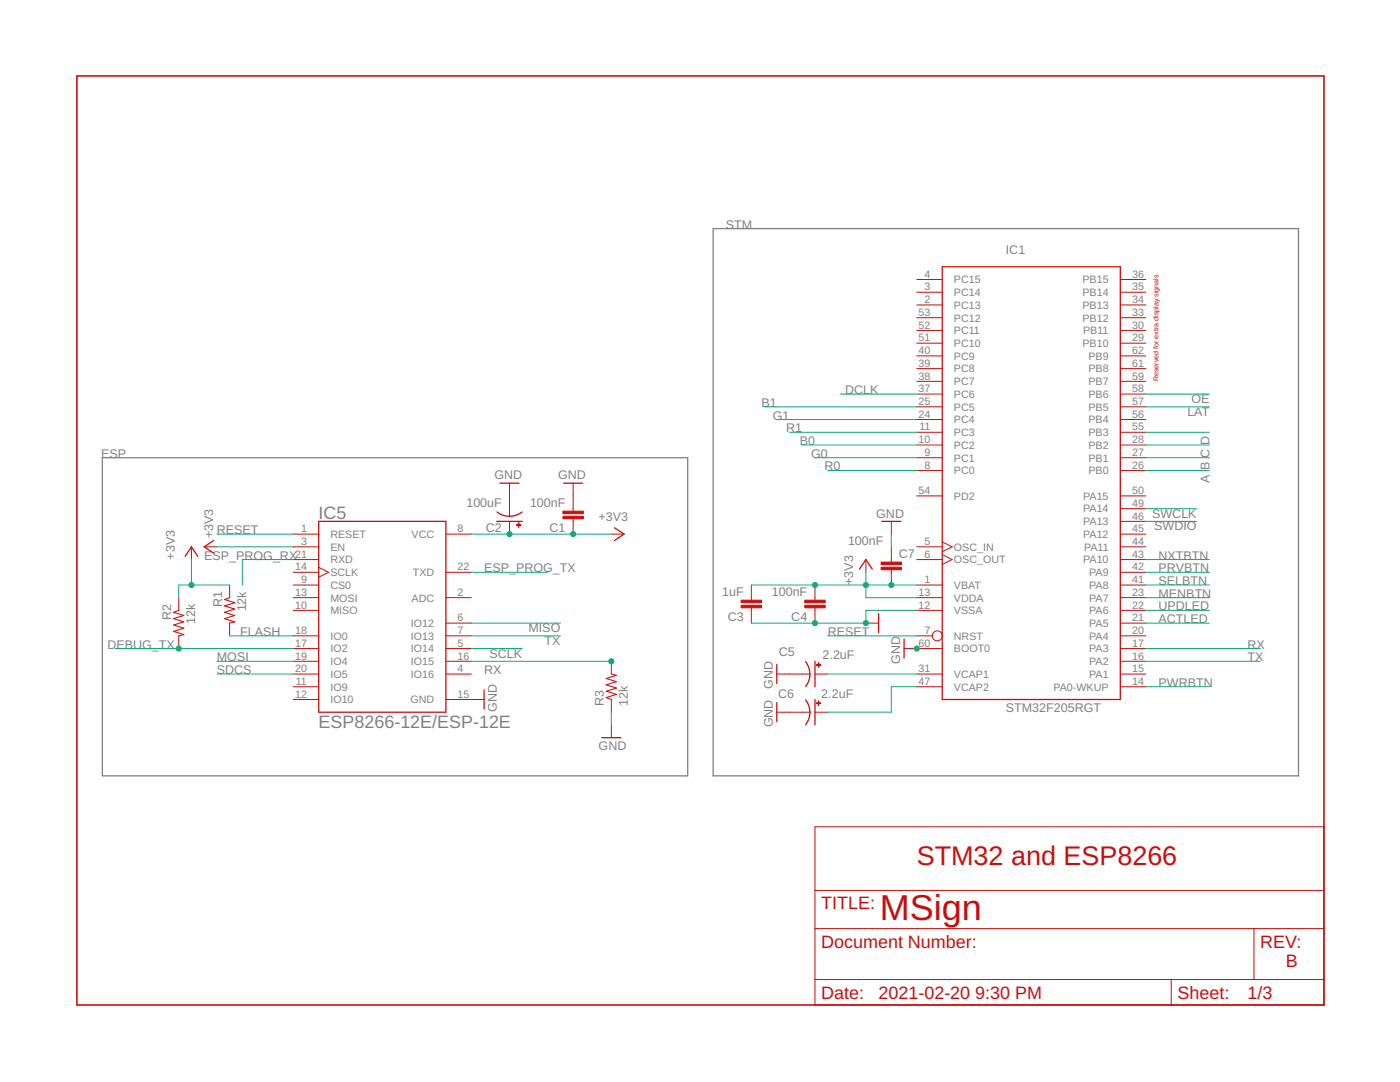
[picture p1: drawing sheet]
<svg xmlns="http://www.w3.org/2000/svg" width="279mm" height="216mm" viewBox="0 0 279 216" stroke-linecap="round" stroke-linejoin="round" font-family="sans-serif">
<path d="M142.3 45.6h116.8v109.2h-116.8zM20.4 91.3h116.8v63.5h-116.8z" fill="none" stroke="#808080" stroke-width=".25"/>
<g fill="none" stroke="#c90d0c" stroke-width=".2">
<path d="M183 58.3h5M183 55.8h5M223.6 58.3h5.1M223.6 55.8h5.1M183 78.6h5M183 76.1h5M183 73.6h5M183 71h5M183 68.5h5M183 65.9h5M183 63.4h5M183 60.9h5"/>
<path d="M223.6 78.6h5.1M223.6 76.1h5.1M223.6 73.6h5.1M223.6 71h5.1M223.6 68.5h5.1M223.6 65.9h5.1M223.6 63.4h5.1M223.6 60.9h5.1M101.7 96.4v6.6M114.4 96.4v5.6M183 93.9h5M183 99h5"/>
<path d="M183 91.3h5M183 88.8h5M183 86.3h5M183 83.7h5M183 81.2h5M223.6 93.9h5.1M223.6 99h5.1M223.6 91.3h5.1M223.6 88.8h5.1M223.6 86.3h5.1M223.6 83.7h5.1M223.6 81.2h5.1"/>
<path d="M35.7 119.3v2.5M38.2 109.1v2.6M40.7 109.1h2.6M45.8 116.7v2.6M58.5 119.3h5.1M58.5 114.2h5.1M58.5 111.7h5.1M58.5 109.1h5.1M58.5 116.7h5.1M58.5 106.6h5.1M63.6 113.2l2 1-2 1M89 119.3h5.1"/>
<path d="M89 114.2h5.1M89 106.6h5.1M101.7 104v2.6M114.4 103.5v3.1M122 106.6h2.5M149.9 116.7v3.1M162.6 116.7v3.1M172.8 111.7v2.5M177.9 104v2.6M177.9 109.1v3.1M177.9 113.7v3M183 119.3h5"/>
<path d="M183 111.7h5M183 109.1h5M183 116.7h5M188 108.1l2 1-2 1M188 110.7l2 1-2 .9M223.6 119.3h5.1M223.6 114.2h5.1M223.6 111.7h5.1M223.6 104h5.1M223.6 101.5h5.1M223.6 109.1h5.1M223.6 116.7h5.1"/>
<path d="M223.6 106.6h5.1M35.7 126.9v2.5M45.8 124.3v2.6M58.5 137h5.1M58.5 134.5h5.1M58.5 132h5.1M58.5 129.4h5.1M58.5 126.9h5.1M58.5 121.8h5.1M58.5 139.6h5.1M89 134.5h5.1M89 132h5.1"/>
<path d="M89 129.4h5.1M89 126.9h5.1M89 124.3h5.1M89 139.6h7.6M122 132v2.5M122 139.6v2.5M149.9 121.3v3M155 134.5h6.6M162.6 134.5h2.6M162.6 121.3v3M172.8 124.3h2.5M180.4 129.4h7.6"/>
<path d="M183 137h5M183 134.5h5M183 126.9h3.1M183 121.8h5M223.6 137h5.1M223.6 134.5h5.1M223.6 132h5.1M223.6 129.4h5.1M223.6 126.9h5.1M223.6 124.3h5.1M223.6 121.8h5.1M122 144.7v2.5"/>
<path d="M155 142.1h6.6M162.6 142.1h2.6M162.6 165h101.6v35.5h-101.6zM162.6 177.7h101.6M162.6 185.3h101.6M162.6 195.5h101.6M233.7 195.5v5M250.3 185.3v10.2"/>
<circle cx="187" cy="126.9" r=".99"/>
</g>
<g fill="none" stroke="#c90d0c" stroke-width=".25">
<path d="M188 53.2h35.6v86.4h-35.6zM99.8 96.4h3.8M112.5 96.4h3.8M36.9 111l1.3-1.9 1.3 1.9M42.7 107.8l-2 1.3 2 1.3M63.6 104h25.4v38.1h-25.4zM99.1 104h5.1M99.2 102.2a4 4 0 0 0 5 0M122.6 105.3l1.9 1.3-1.9 1.2M171.5 113.6l1.3-1.9 1.3 1.9M176 104h3.8M96.6 137.7v3.8"/>
<path d="M155 132.6v3.8M160.8 139.7a4 4 0 0 1 0 4.9M160.8 132a4 4 0 0 1 0 5M162.6 132v5M162.6 139.6v5.1M175.3 122.4v3.8M180.4 127.5v3.8M120.1 147.2h3.8M155 140.2v3.8"/>
</g>
<g fill="#c90d0c" stroke="#c90d0c" stroke-width=".2">
<path d="M163.3 139.9h.1v.9h-.1z"/>
<path d="M162.9 140.3h.9v.1h-.9z"/>
<path d="M163.3 132.2h.1v.9h-.1z"/>
<path d="M162.9 132.6h.9v.2h-.9z"/>
<path d="M160.6 119.8h4.1v.5h-4.1z"/>
<path d="M160.6 120.8h4.1v.5h-4.1z"/>
<path d="M147.9 119.8h4.1v.5h-4.1z"/>
<path d="M147.9 120.8h4.1v.5h-4.1z"/>
<path d="M175.9 113.2h4v.5h-4z"/>
<path d="M175.9 112.2h4v.5h-4z"/>
<path d="M103.1 104.7h.8v.1h-.8z"/>
<path d="M103.4 104.3h.2v.9h-.2z"/>
<path d="M112.4 102h4v.5h-4z"/>
<path d="M112.4 103h4v.5h-4z"/>
</g>
<path d="M15.3 15.2h248.9v185.3h-248.9z" fill="none" stroke="#c90d0c" stroke-width=".32"/>
<path d="M45.8 119.3l-1 .3 2 .7-2 .6 2 .6-2 .7 2 .6-2 .6 2 .7-1 .2M35.7 121.8l-1.1 .4 2.1 .6-2.1 .6 2.1 .7-2.1 .6 2.1 .6-2.1 .7 2.1 .6-1 .3M122 134.5l1 .2-2 .7 2 .6-2 .7 2 .6-2 .6 2 .7-2 .6 1 .4" fill="none" stroke="#c90d0c" stroke-width=".21"/>
<g fill="none" stroke="#0dab76" stroke-width=".2">
<path d="M167.7 78.6h15.3M228.7 78.6h12.7M152.5 81.2h30.5M155 83.7h28M157.6 86.3h25.4M160.1 88.8h22.9M162.6 91.3h20.4M165.2 93.9h17.8M228.7 93.9h12.7M228.7 91.3h12.7M228.7 88.8h12.7M228.7 86.3h12.7"/>
<path d="M228.7 81.2h12.7M38.2 111.7v5M43.3 109.1h15.2M43.3 106.6h15.2M45.8 116.7h-10.1v2.6M58.5 111.7h-10.1v5M94.1 106.6h27.9M94.1 114.2h15.2M149.9 116.7h33.1M172.8 114.2v5.1h10.2M177.9 106.6v2.5M228.7 116.7h12.7"/>
<path d="M228.7 119.3h12.7M228.7 104h10.1M228.7 101.5h10.1M228.7 111.7h12.7M228.7 114.2h12.7M23 129.4h35.5M43.3 132h15.2M43.3 134.5h15.2M45.8 126.9h12.7M94.1 124.3h17.7M94.1 126.9h17.7M94.1 132h27.9"/>
<path d="M94.1 129.4h10.1M165.2 126.9h17.8M165.2 134.5h17.8M183 121.8h-10.2v2.5h-22.9M183 137h-5.1v5.1h-12.7M228.7 121.8h12.7M228.7 124.3h12.7M228.7 132h22.8M228.7 129.4h22.8M228.7 137h12.7M122 142.1v2.6"/>
</g>
<g fill="#0dab76" stroke="#0dab76" stroke-width=".2">
<circle cx="183" cy="129.4" r=".51"/>
<circle cx="162.6" cy="124.3" r=".51"/>
<circle cx="172.8" cy="124.3" r=".51"/>
<circle cx="162.6" cy="116.7" r=".51"/>
<circle cx="177.9" cy="116.7" r=".51"/>
<circle cx="172.8" cy="116.7" r=".51"/>
<circle cx="101.7" cy="106.6" r=".51"/>
<circle cx="114.4" cy="106.6" r=".51"/>
<circle cx="38.2" cy="116.7" r=".51"/>
<circle cx="122" cy="132" r=".51"/>
<circle cx="35.7" cy="129.4" r=".51"/>
</g>
<text font-size="7.2" fill="#c90d0c" x="175.6" y="183.5">MSign</text>
<text font-size="5.4" fill="#c90d0c" x="183" y="172.6">STM32 and ESP8266</text>
<g font-size="3.6" fill="#808080">
<text x="63.6" y="103.5">IC5</text>
<text x="63.6" y="145.2">ESP8266-12E/ESP-12E</text>
</g>
<g font-size="3.6" fill="#c90d0c">
<text x="163.9" y="181.5">TITLE:</text>
<text x="163.9" y="189.1">Document Number:</text>
<text x="251.5" y="189.1">REV:</text>
<text x="256.6" y="192.9">B</text>
<text x="163.9" y="199.3">Date:</text>
<text x="175.3" y="199.3">2021-02-20</text>
<text x="194.6" y="199.3">9:30 PM</text>
<text x="235" y="199.3">Sheet:</text>
<text x="249" y="199.3">1/3</text>
</g>
<g font-size="2.5" fill="#808080">
<text x="144.9" y="45.6">STM</text>
<text x="200.7" y="50.7">IC1</text>
<text x="152" y="81.2">B1</text>
<text x="154.2" y="83.7">G1</text>
<text x="168.7" y="78.6">DCLK</text>
<text x="237" y="83">LAT</text>
<text x="237.8" y="80.4">OE</text>
<text x="156.9" y="86.3">R1</text>
<text x="159.6" y="88.8">B0</text>
<text x="20.2" y="91.3">ESP</text>
<text x="98.7" y="95.6">GND</text>
<text x="111.4" y="95.6">GND</text>
<text x="161.9" y="91.3">G0</text>
<text x="164.5" y="93.9">R0</text>
<text x="93.1" y="101.1">100uF</text>
<text x="105.8" y="101.1">100nF</text>
<text x="241.4" y="96.4" transform="rotate(-90 241.4 96.4)">A B C D</text>
<text x="42.5" y="107.4" transform="rotate(-90 42.5 107.4)">+3V3</text>
<text x="43.3" y="106.6">RESET</text>
<text x="97" y="106.2">C2</text>
<text x="109.7" y="106.2">C1</text>
<text x="119.5" y="104">+3V3</text>
<text x="174.9" y="103.3">GND</text>
<text x="229.9" y="103.3">SWCLK</text>
<text x="230.4" y="105.8">SWDIO</text>
<text x="34.9" y="111.6" transform="rotate(-90 34.9 111.6)">+3V3</text>
<text x="40.7" y="111.6">ESP_PROG_RX</text>
<text x="169.2" y="108.7">100nF</text>
<text x="179.4" y="111.3">C7</text>
<text x="231.2" y="111.6">NXTBTN</text>
<text x="96.6" y="114.2">ESP_PROG_TX</text>
<text x="144.1" y="118.9">1uF</text>
<text x="154" y="118.9">100nF</text>
<text x="170.3" y="116.7" transform="rotate(-90 170.3 116.7)">+3V3</text>
<text x="231.2" y="114.2">PRVBTN</text>
<text x="231.2" y="116.7">SELBTN</text>
<text x="231.2" y="119.3">MENBTN</text>
<text x="34.2" y="123.7" transform="rotate(-90 34.2 123.7)">R2</text>
<text x="39" y="124.6" transform="rotate(-90 39 124.6)">12k</text>
<text x="44.3" y="121.2" transform="rotate(-90 44.3 121.2)">R1</text>
<text x="49.1" y="122" transform="rotate(-90 49.1 122)">12k</text>
<text x="145.2" y="124">C3</text>
<text x="157.9" y="124">C4</text>
<text x="231.2" y="121.8">UPDLED</text>
<text x="231.2" y="124.3">ACTLED</text>
<text x="21.4" y="129.4">DEBUG_TX</text>
<text x="43.3" y="132">MOSI</text>
<text x="47.9" y="126.9">FLASH</text>
<text x="97.7" y="131.2">SCLK</text>
<text x="105.5" y="126.1">MISO</text>
<text x="108.7" y="128.7">TX</text>
<text x="155.4" y="130.9">C5</text>
<text x="164.2" y="131.6">2.2uF</text>
<text x="165.2" y="126.9">RESET</text>
<text x="249" y="132">TX</text>
<text x="249" y="129.4">RX</text>
<text x="43.3" y="134.5">SDCS</text>
<text x="96.6" y="134.5">RX</text>
<text x="154.3" y="137.5" transform="rotate(-90 154.3 137.5)">GND</text>
<text x="179.7" y="132.4" transform="rotate(-90 179.7 132.4)">GND</text>
<text x="231.2" y="137">PWRBTN</text>
<text x="99.2" y="142.1" transform="rotate(-90 99.2 142.1)">GND</text>
<text x="120.5" y="140.8" transform="rotate(-90 120.5 140.8)">R3</text>
<text x="125.3" y="140.8" transform="rotate(-90 125.3 140.8)">12k</text>
<text x="155.3" y="139.2">C6</text>
<text x="163.9" y="139.2">2.2uF</text>
<text x="200.7" y="142.1">STM32F205RGT</text>
<text x="119.5" y="149.7">GND</text>
<text x="154.3" y="145.1" transform="rotate(-90 154.3 145.1)">GND</text>
</g>
<g font-size="2.1" fill="#808080">
<text x="184.5" y="58">3</text>
<text x="184.5" y="55.4">4</text>
<text x="190.4" y="59.1">PC14</text>
<text x="190.4" y="56.5">PC15</text>
<text x="216" y="59.1">PB14</text>
<text x="216" y="56.5">PB15</text>
<text x="225.9" y="58">35</text>
<text x="225.9" y="55.4">36</text>
<text x="183.3" y="65.6">52</text>
<text x="183.3" y="63">53</text>
<text x="184.5" y="60.5">2</text>
<text x="190.4" y="61.6">PC13</text>
<text x="190.4" y="64.2">PC12</text>
<text x="216" y="64.2">PB12</text>
<text x="216" y="61.6">PB13</text>
<text x="225.9" y="65.6">30</text>
<text x="225.9" y="63">33</text>
<text x="225.9" y="60.5">34</text>
<text x="183.3" y="70.7">40</text>
<text x="183.3" y="68.1">51</text>
<text x="190.4" y="71.8">PC9</text>
<text x="190.4" y="69.2">PC10</text>
<text x="190.4" y="66.7">PC11</text>
<text x="216" y="69.2">PB10</text>
<text x="216.2" y="66.7">PB11</text>
<text x="217.2" y="71.8">PB9</text>
<text x="225.9" y="70.7">62</text>
<text x="225.9" y="68.1">29</text>
<text x="183.3" y="75.7">38</text>
<text x="183.3" y="73.2">39</text>
<text x="190.4" y="76.9">PC7</text>
<text x="190.4" y="74.3">PC8</text>
<text x="217.2" y="76.9">PB7</text>
<text x="217.2" y="74.3">PB8</text>
<text x="225.9" y="75.7">59</text>
<text x="225.9" y="73.2">61</text>
<text x="183.3" y="83.4">24</text>
<text x="183.3" y="80.8">25</text>
<text x="183.3" y="78.3">37</text>
<text x="190.4" y="81.9">PC5</text>
<text x="190.4" y="79.4">PC6</text>
<text x="217.2" y="81.9">PB5</text>
<text x="217.2" y="79.4">PB6</text>
<text x="225.9" y="83.4">56</text>
<text x="225.9" y="80.8">57</text>
<text x="225.9" y="78.3">58</text>
<text x="183.3" y="88.4">10</text>
<text x="183.5" y="85.9">11</text>
<text x="190.4" y="89.6">PC2</text>
<text x="190.4" y="87">PC3</text>
<text x="190.4" y="84.5">PC4</text>
<text x="217.2" y="89.6">PB2</text>
<text x="217.2" y="87">PB3</text>
<text x="217.2" y="84.5">PB4</text>
<text x="225.9" y="88.4">28</text>
<text x="225.9" y="85.9">55</text>
<text x="184.5" y="93.5">8</text>
<text x="184.5" y="91">9</text>
<text x="190.4" y="94.6">PC0</text>
<text x="190.4" y="92.1">PC1</text>
<text x="217.2" y="94.6">PB0</text>
<text x="217.2" y="92.1">PB1</text>
<text x="225.9" y="93.5">26</text>
<text x="225.9" y="91">27</text>
<text x="183.3" y="98.6">54</text>
<text x="190.4" y="99.7">PD2</text>
<text x="216.2" y="99.7">PA15</text>
<text x="225.9" y="101.1">49</text>
<text x="225.9" y="98.6">50</text>
<text x="60.1" y="106.2">1</text>
<text x="65.9" y="107.3">RESET</text>
<text x="82.1" y="107.3">VCC</text>
<text x="91.3" y="106.2">8</text>
<text x="216.2" y="104.8">PA13</text>
<text x="216.2" y="102.2">PA14</text>
<text x="216.2" y="107.3">PA12</text>
<text x="225.9" y="103.7">46</text>
<text x="225.9" y="106.2">45</text>
<text x="58.9" y="111.3">21</text>
<text x="58.9" y="113.8">14</text>
<text x="60.1" y="108.8">3</text>
<text x="65.9" y="112.4">RXD</text>
<text x="65.9" y="109.9">EN</text>
<text x="91.3" y="113.8">22</text>
<text x="184.5" y="108.8">5</text>
<text x="184.5" y="111.3">6</text>
<text x="190.4" y="109.9">OSC_IN</text>
<text x="190.4" y="112.4">OSC_OUT</text>
<text x="216.2" y="112.4">PA10</text>
<text x="216.3" y="109.9">PA11</text>
<text x="225.9" y="113.8">42</text>
<text x="225.9" y="111.3">43</text>
<text x="225.9" y="108.8">44</text>
<text x="58.9" y="118.9">13</text>
<text x="60.1" y="116.4">9</text>
<text x="65.9" y="117.5">CS0</text>
<text x="65.9" y="114.9">SCLK</text>
<text x="82.4" y="114.9">TXD</text>
<text x="91.3" y="118.9">2</text>
<text x="183.3" y="118.9">13</text>
<text x="184.5" y="116.4">1</text>
<text x="190.4" y="117.5">VBAT</text>
<text x="217.4" y="114.9">PA9</text>
<text x="217.4" y="117.5">PA8</text>
<text x="225.9" y="118.9">23</text>
<text x="225.9" y="116.4">41</text>
<text x="58.9" y="121.4">10</text>
<text x="65.9" y="122.6">MISO</text>
<text x="65.9" y="120">MOSI</text>
<text x="82" y="125.1">IO12</text>
<text x="82.1" y="120">ADC</text>
<text x="91.3" y="124">6</text>
<text x="183.3" y="121.4">12</text>
<text x="190.4" y="120">VDDA</text>
<text x="190.4" y="122.6">VSSA</text>
<text x="217.4" y="125.1">PA5</text>
<text x="217.4" y="122.6">PA6</text>
<text x="217.4" y="120">PA7</text>
<text x="225.9" y="124">21</text>
<text x="225.9" y="121.4">22</text>
<text x="58.9" y="129.1">17</text>
<text x="58.9" y="126.5">18</text>
<text x="58.9" y="131.6">19</text>
<text x="65.9" y="130.2">IO2</text>
<text x="65.9" y="127.6">IO0</text>
<text x="82" y="130.2">IO14</text>
<text x="82" y="127.6">IO13</text>
<text x="91.3" y="129.1">5</text>
<text x="91.3" y="126.5">7</text>
<text x="91.3" y="131.6">16</text>
<text x="183.3" y="129.1">60</text>
<text x="184.5" y="126.5">7</text>
<text x="190.4" y="130.2">BOOT0</text>
<text x="190.4" y="127.6">NRST</text>
<text x="217.4" y="130.2">PA3</text>
<text x="217.4" y="127.6">PA4</text>
<text x="225.9" y="131.6">16</text>
<text x="225.9" y="129.1">17</text>
<text x="225.9" y="126.5">20</text>
<text x="58.9" y="134.1">20</text>
<text x="59" y="136.7">11</text>
<text x="65.9" y="135.3">IO5</text>
<text x="65.9" y="132.7">IO4</text>
<text x="65.9" y="137.8">IO9</text>
<text x="82" y="135.3">IO16</text>
<text x="82" y="132.7">IO15</text>
<text x="91.3" y="134.1">4</text>
<text x="183.3" y="134.1">31</text>
<text x="183.3" y="136.7">47</text>
<text x="190.4" y="135.3">VCAP1</text>
<text x="190.4" y="137.8">VCAP2</text>
<text x="210.2" y="137.8">PA0-WKUP</text>
<text x="217.4" y="135.3">PA1</text>
<text x="217.4" y="132.7">PA2</text>
<text x="225.9" y="136.7">14</text>
<text x="225.9" y="134.1">15</text>
<text x="58.9" y="139.2">12</text>
<text x="65.9" y="140.3">IO10</text>
<text x="81.9" y="140.3">GND</text>
<text x="91.3" y="139.2">15</text>
</g>
<text font-size="1.4" fill="#c90d0c" x="231.2" y="76.1" transform="rotate(-90 231.2 76.1)">Reserved for extra display signals</text>
</svg>
